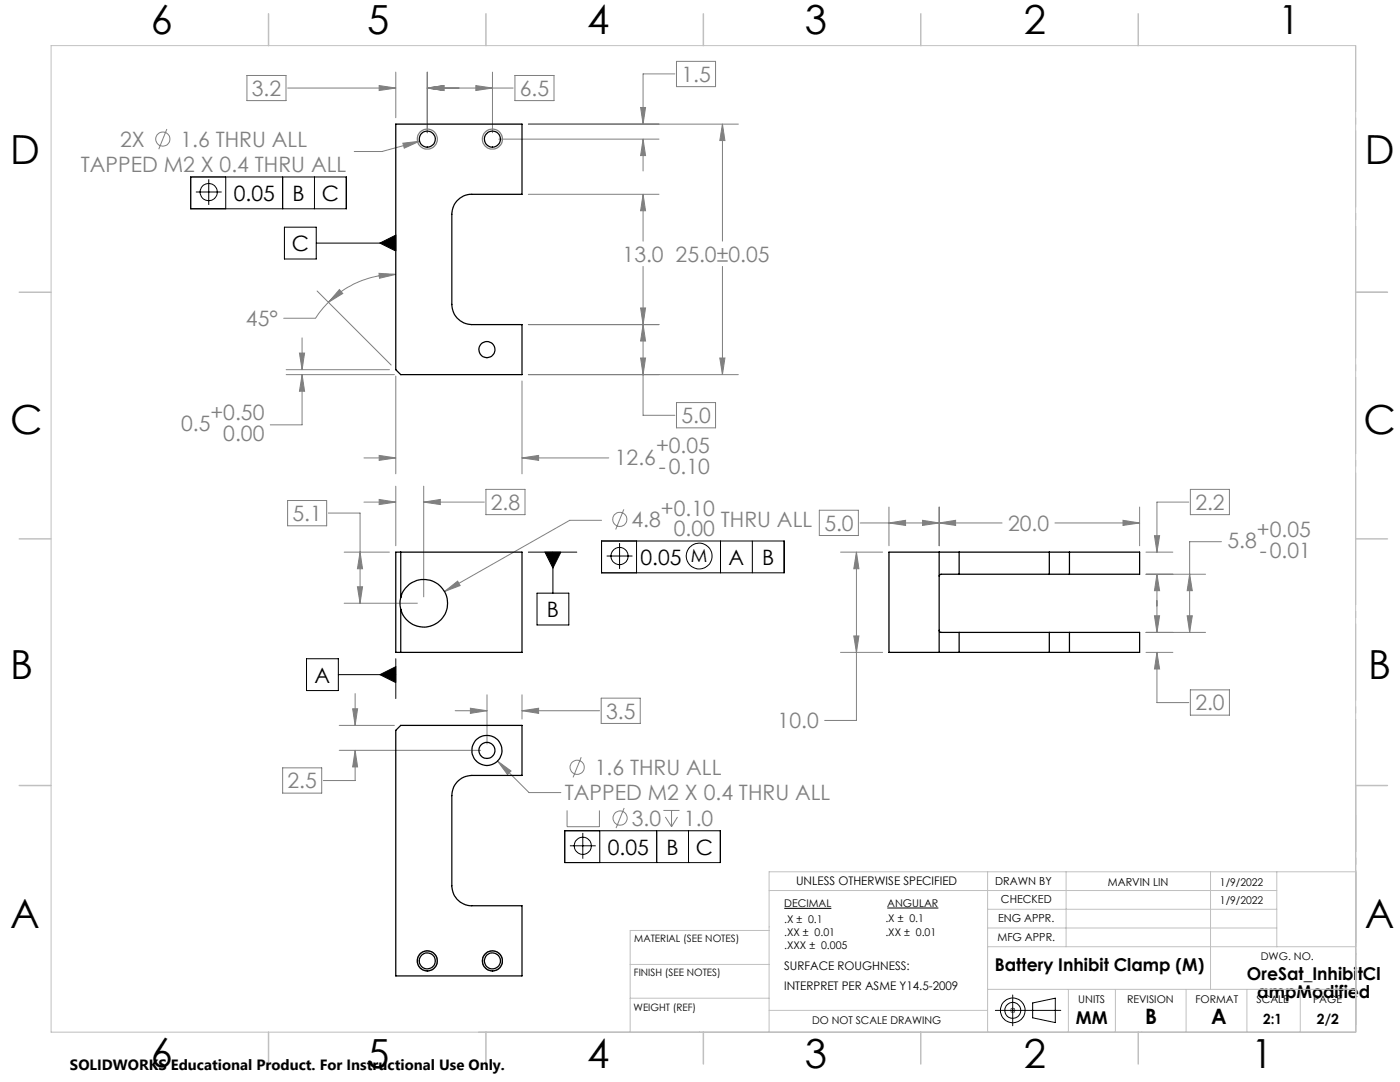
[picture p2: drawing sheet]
<svg xmlns="http://www.w3.org/2000/svg" width="279mm" height="216mm" viewBox="0 0 279 216" stroke-linecap="round" stroke-linejoin="round" font-family="sans-serif">
<g fill="none" stroke="#808080" stroke-width=".2">
<path d="M49.3 15.1h7.8v5h-7.8zM57.4 17.6h21.6M75.7 17.1l3.3 .5-3.3 .5zM79 14.4v9.1M85.3 14.4v12.1M85.3 17.6h17.1M85.3 17.6l3.3-.5v1zM95 17.1l3.3 .5-3.3 .5zM98.3 14.4v12.1M102.8 15.1h7.8v5h-7.8zM134.7 14.7h-6.4v10.1M135 12.2h7.8v5.1h-7.8z"/>
<path d="M33.3 25.8l-1.6 4M80.4 28.6l3.3-.4-3 1.4zM83.7 28.2l-7.5 2h-5.5M99.6 27.8h31.9M105.4 38.8h26.1M105.4 24.8h42M127.8 21.4h1l-.5 3.4zM128.3 38.8l.5 3.3h-1zM128.3 27.8l.5 3.2h-1zM128.3 27.8v6.3M128.3 38.8v9.3M144.2 24.8l.5 3.2h-1z"/>
<path d="M144.2 24.8v23.3M63.3 58.1l14.8 14.7M67.7 57.8l.7 .8-2.9 1.7zM75.6 54.5l3.4 .3-3.3 .7zM79 54.8a18.8 18.8 0 0 0-13.5 5.5M128.3 53.2v29.7h6.4M144.2 53.2v21.6M57.1 74.8h21.6M57.1 73.8h20.6M59.8 70.4h1l-.5 3.4zM60.3 74.8l.5 3.3h-1zM60.3 74.8v10h-6.4"/>
<path d="M60.3 67.4v6.4M65.5 60.3l-1.6 1.9-.9 1.3h-6.4M79 75v19.5M104.2 76v18.5M105.4 64.8h26.1M105.4 74.8h42M127.8 61.5h1l-.5 3.3zM127.8 71.4h1l-.5 3.4zM128.3 64.8l.5 3.3h-1zM143.7 71.4h1l-.5 3.4zM57.4 99.9h7.8v5h-7.8zM72.6 91.4h6.4"/>
<path d="M75.7 99.7l3.3 .5-3.3 .5zM75.7 90.9l3.3 .5-3.3 .5zM79 97v11.9M84.6 97v22.1M97 97.6h7.8v5.1h-7.8zM104.2 91.4h17.3M104.2 91.4l3.3-.5v1zM135 80.3h7.8v5.1h-7.8zM237.6 97.6h7.8v5.1h-7.8zM65.5 102.4h6.4v18M68.7 110.2h9M71.3 117.1h1.1l-.5 3.3z"/>
<path d="M71.9 110.2l.5 3.3h-1.1zM72.6 100.2h6.4M84.6 100.2h12.1M84.6 100.2l3.3-.5v1zM88.7 118l2.6-2 .5 .8zM120.1 103.8h-6.4l-25 14.2M124.5 101.6l-1.6 4.1M163.5 101.8h7.8v5.1h-7.8zM167.7 110.2h8.4M170.9 110.2l.5 3.3h-1zM170.9 110.2v33.6h-6.3M171.7 104.4h28.3"/>
<path d="M177.4 101.2v7.7M177.4 104.4l3.3-.6v1zM184.1 103.8l3.3 .6-3.3 .4zM187.4 101.2v7.7M187.4 104.4l3.3-.6v1zM210.5 104.4h16.9M224.1 103.8l3.3 .6-3.3 .4zM227.4 101.2v7.7M228.7 110.2h5.4M228.7 114.6h11.9M230.4 106.9h1l-.5 3.3zM230.9 114.6l.5 3.3h-1z"/>
<path d="M230.9 114.6v11.6M237.2 100.2h-6.3v10M237.4 114.6l.5 3.3h-1zM243.8 108.1h-6.4v18.1M68.7 120.4h14.6M70.9 138.4v6.3M97.2 138.6v9.8M104.2 138.6v4.9M120 139.3h7.8v5.1h-7.8zM167.7 130.2h8.4M170.4 126.9h1l-.5 3.3zM228.7 126.2h11.9"/>
<path d="M228.7 130.2h5.4M230.4 122.9h1l-.5 3.3zM230.9 130.2l.5 3.3h-1zM230.9 130.2v10h6.3M236.9 122.9h1l-.5 3.3zM237.6 137.7h7.8v5h-7.8zM56.4 153.2h7.8v5.1h-7.8zM67.7 149.7h28.2M67.7 144.7h11M70.4 141.4h1l-.5 3.3zM70.9 149.7v6.1h-6.4M70.9 149.7l.5 3.3h-1z"/>
<path d="M90.8 141.8h6.4M93.9 141.3l3.3 .5-3.3 .5zM99.3 151.9l6.3 6.3h6.3M99.3 151.9l2.7 1.9-.7 .8zM104.2 141.8h15.5M104.2 141.8l3.3-.5v1zM116 151.1l-1.6 4M113.2 161.7v3.3h6.4v-3.3M124.6 161.2l-1.7 4M132.4 161.7h3.2M132.8 163l1.2 2M134 161.7v3.3"/>
<path d="M135.2 163l-1.2 2"/>
<circle cx="32.5" cy="27.8" r="1.42"/>
<circle cx="123.7" cy="103.6" r="1.41"/>
<circle cx="115.2" cy="153.1" r="1.41"/>
<circle cx="123.8" cy="163.2" r="1.41"/>
</g>
<g fill="none" stroke="#000" stroke-width=".2">
<path d="M38.1 35.3h31v6.4h-31zM39.1 38.3h5.1M41.7 35.8v5.1M45 35.3v6.4M56.4 35.3v6.4M62.8 35.3v6.4M56.8 45.3h6.3v6.4h-6.3zM63.1 48.5h15.9M75.8 48.5l3.2-1.6v3.2zM105.4 110.2h9.7M107.2 118.4h6.3v6.3h-6.3zM108.8 110.2h3.1l-1.6 3.1z"/>
<path d="M110.3 110.2v8.2M120.1 107.9h36.4v6.4h-36.4zM121.1 110.9h5.1M123.6 108.4v5.1M127 107.9v6.4M143.8 107.9v6.4M150.1 107.9v6.4M61.2 131.4h6.3v6.4h-6.3zM67.5 134.6h11.5M75.8 134.6l3.2-1.6v3.2zM79 131.4v8M112.7 165.8h31.1v6.3h-31.1z"/>
<path d="M113.7 168.8h5.2M116.3 166.2v5.1M119.7 165.8v6.3M131.1 165.8v6.3M137.4 165.8v6.3M156.5 181.2h9.4M177.1 181.2h10.2M202.1 198.5v6.2M198.6 201.6h13.1M201.8 201.3l.7 .7M202.5 201.3l-.7 .7M206.1 200.1l4.5-.9v4.8l-4.5-.9z"/>
<circle cx="41.6" cy="38.3" r="1.71"/>
<circle cx="123.6" cy="110.9" r="1.71"/>
<circle cx="139.5" cy="111" r="2.57"/>
<circle cx="116.3" cy="168.8" r="1.72"/>
<circle cx="202.1" cy="201.6" r="2.46"/>
<circle cx="202.1" cy="201.6" r="1.58"/>
</g>
<g fill="none" stroke="#c0c0c0" stroke-width=".2">
<path d="M10.2 9.1h260.3v196.9h-260.3zM270.5 58.3h6.4M270.5 156.7h6.4M153.5 177.7h101.3M197.1 174v32M212.8 174v14.9M241.6 174v23.4M254.8 174v14.9M270.5 174h-117v32M125.8 192.4h27.7M125.8 199.2h27.7M153.5 185.7h-27.7v20.3"/>
<path d="M197.1 188.9h73.4M197.1 197.4h73.4M197.1 181.4h57.7M197.1 185.2h57.7M213.2 197.4v8.6M222.6 197.4v8.6M236.7 197.4v8.6M248.8 197.4v8.6M259.5 197.4v8.6M153.5 201.6h43.6M201.6 201.6h1M201.8 201.3l.7 .7"/>
<path d="M202.1 201.1v1M202.5 201.3l-.7 .7"/>
</g>
<g fill="none" stroke="#808080" stroke-width=".25">
<circle cx="85.3" cy="27.8" r="2.01"/>
<circle cx="98.3" cy="27.8" r="2.01"/>
<circle cx="85.3" cy="191.7" r="2"/>
<circle cx="98.3" cy="191.7" r="2"/>
</g>
<path d="M270.6 9.1v49.2M270.6 58.3v49.2M270.6 107.5v49.2M270.6 156.7v49.2" fill="none" stroke="#c0c0c0" stroke-width=".2" stroke-dasharray="15.2 1.3 1.3 1.3" stroke-dashoffset="2.1"/>
<path d="M270.6 173.9v32" fill="none" stroke="#c0c0c0" stroke-width=".2" stroke-dasharray="15.2 1.3 1.3 1.3" stroke-dashoffset="1.2"/>
<g fill="none" stroke="#c0c0c0" stroke-width=".3">
<path d="M53.6 2.8v6.3M97 2.8v6.3M140.4 2.8v6.3M183.8 2.8v6.3M227.2 2.8v6.3M3.8 58.3h6.4M270.5 58.3h6.4M3.8 107.5h6.4M270.5 107.5h6.4M3.8 156.7h6.4M270.5 156.7h6.4M53.6 206v6.3"/>
<path d="M97 206v6.3M140.4 206v6.3M183.8 206v6.3M227.2 206v6.3"/>
</g>
<path d="M75.8 134.6l3.2 1.6v-3.2zM108.8 110.2l1.5 3.1 1.6-3.1z" fill="#000"/>
<path d="M84.6 100.2l3.3-.5v1zM75.7 99.7l3.3 .5-3.3 .5zM88.7 118l3.1-1.2-.5-.8zM71.3 117.1h1.1l-.5 3.3zM71.9 110.2l.5 3.3h-1.1zM128.3 38.8l.5 3.3h-1zM127.8 61.5h1l-.5 3.3zM128.3 64.8l.5 3.3h-1zM127.8 71.4h1l-.5 3.4zM75.6 54.5l3.4 .3-3.3 .7zM67.7 57.8l.7 .8-2.9 1.7zM59.8 70.4h1l-.5 3.4zM60.3 74.8l.5 3.3h-1zM75.7 90.9l3.3 .5-3.3 .5zM104.2 91.4l3.3-.5v1zM75.7 17.1l3.3 .5-3.3 .5zM85.3 17.6l3.3-.5v1zM95 17.1l3.3 .5-3.3 .5zM85.3 17.6l3.3-.5v1zM144.2 24.8l.5 3.2h-1zM143.7 71.4h1l-.5 3.4zM80.4 28.6l.3 1 3-1.4zM128.3 27.8l.5 3.2h-1zM127.8 21.4h1l-.5 3.4zM230.9 114.6l.5 3.3h-1zM230.4 106.9h1l-.5 3.3zM230.4 122.9h1l-.5 3.3zM230.9 130.2l.5 3.3h-1zM237.4 114.6l.5 3.3h-1zM236.9 122.9h1l-.5 3.3zM184.1 103.8l3.3 .6-3.3 .4zM177.4 104.4l3.3-.6v1zM187.4 104.4l3.3-.6v1zM224.1 103.8l3.3 .6-3.3 .4zM170.9 110.2l.5 3.3h-1zM170.4 126.9h1l-.5 3.3zM70.9 149.7l.5 3.3h-1zM70.4 141.4h1l-.5 3.3zM93.9 141.3l3.3 .5-3.3 .5zM104.2 141.8l3.3-.5v1zM99.3 151.9l2 2.7 .7-.8z" fill="#808080"/>
<path d="M75.8 48.5l3.2-1.6v3.2z" fill="#000"/>
<g fill="none" stroke="#000" stroke-width=".25">
<path d="M79 24.8h25.2v14h-10a4 4 0 0 0-4 4v17.9a4 4 0 0 0 4 4.1h10v10h-24.2l-1-1zM79 110.2h25.2v20h-25.2zM80 119.2l-.2 .8 .2 1.6M80 119.2a4.7 4.7 0 0 1 7.3-2.7 4.7 4.7 0 0 1 0 7.8 4.7 4.7 0 0 1-7.3-2.7M80 110.2v9M187.4 110.2h4M187.4 110.2h-10v20h10M187.4 110.2v20M191.4 114.6h-2.3a2.09 2.09 0 0 0-1.6 .2l-.1 .2M191.4 110.2h18M191.4 114.6h18M191.4 110.2v4.4"/>
<path d="M209.4 110.2h4M209.4 114.6h4M209.4 110.2v4.4M213.4 110.2h14v4.4h-14M213.4 110.2v4.4M80 121.6v8.6M187.4 125.8l.1 .1a2.09 2.09 0 0 0 1.6 .3h2.3M187.4 130.2h4M191.4 130.2h18M191.4 126.2h18M191.4 126.2v4M209.4 130.2h4"/>
<path d="M209.4 126.2h4M209.4 126.2v4M213.4 126.2h14v4h-14M213.4 126.2v4M79 145.7l1-1h24.2v10h-10a4 4 0 0 0-4 4.1v17.9a4 4 0 0 0 4 4h10v14h-25.2z"/>
<circle cx="85.3" cy="27.8" r="1.59"/>
<circle cx="98.3" cy="27.7" r="1.6"/>
<circle cx="97.2" cy="69.8" r="1.6"/>
<circle cx="97.2" cy="149.8" r="3"/>
<circle cx="97.2" cy="149.7" r="1.6"/>
<circle cx="85.3" cy="191.7" r="1.59"/>
<circle cx="85.3" cy="191.7" r="2.01"/>
<circle cx="98.3" cy="191.7" r="1.59"/>
<circle cx="98.3" cy="191.7" r="2.01"/>
</g>
<g font-size="8">
<text x="30.1" y="6.8">6</text>
<text x="73.3" y="6.9">5</text>
<text x="117.2" y="6.9">4</text>
<text x="160.6" y="6.9">3</text>
<text x="204.3" y="6.9">2</text>
<text x="255.1" y="6.9">1</text>
<text x="2.1" y="32.7">D</text>
<text x="272.4" y="32.7">D</text>
<text x="2.1" y="86.5">C</text>
<text x="272.1" y="86.5">C</text>
<text x="2.1" y="135.6">B</text>
<text x="273.1" y="135.6">B</text>
<text x="2.1" y="185.1">A</text>
<text x="272.4" y="185.1">A</text>
<text x="30.1" y="212.9">6</text>
<text x="73.3" y="213">5</text>
<text x="117.2" y="213">4</text>
<text x="160.6" y="213">3</text>
<text x="204.3" y="213">2</text>
<text x="249.7" y="213">1</text>
</g>
<g font-size="4.2" fill="#808080">
<text x="136" y="16.3">1.5</text>
<text x="50.3" y="19.2">3.2</text>
<text x="103.7" y="19.2">6.5</text>
<text x="24" y="29.3">2X</text>
<text x="36" y="29.3">1.6 THRU ALL</text>
<text x="16.1" y="34.4">TAPPED M2 X 0.4 THRU ALL</text>
<text x="124.3" y="52.2">13.0 25.0±0.05</text>
<text x="49.1" y="65.1">45°</text>
<text x="42" y="83.8">+0.50</text>
<text x="36.1" y="86.1">0.5</text>
<text x="44.6" y="87.9">0.00</text>
<text x="136" y="84.4">5.0</text>
<text x="122.7" y="92.7">12.6</text>
<text x="130.9" y="90.4">+0.05</text>
<text x="131.5" y="94.5">-0.10</text>
<text x="98" y="101.8">2.8</text>
<text x="238.6" y="101.8">2.2</text>
<text x="58.4" y="104">5.1</text>
<text x="126" y="105.2">4.8</text>
<text x="131.9" y="102.9">+0.10</text>
<text x="134.5" y="107">0.00</text>
<text x="143.9" y="105.2">THRU ALL</text>
<text x="164.5" y="105.9">5.0</text>
<text x="201.2" y="105.9">20.0</text>
<text x="250.8" y="107.1">+0.05</text>
<text x="245" y="109.4">5.8</text>
<text x="251.4" y="111.3">-0.01</text>
<text x="121" y="143.4">3.5</text>
<text x="238.6" y="141.8">2.0</text>
<text x="155.2" y="145.3">10.0</text>
<text x="118.7" y="154.6">1.6 THRU ALL</text>
<text x="57.4" y="157.3">2.5</text>
<text x="112.7" y="159.7">TAPPED M2 X 0.4 THRU ALL</text>
<text x="126.1" y="164.8">3.0</text>
<text x="136.5" y="164.8">1.0</text>
</g>
<g font-size="4.2">
<text x="46.6" y="40.1">0.05</text>
<text x="58.4" y="40.1">B</text>
<text x="64.2" y="40.1">C</text>
<text x="58.2" y="50.1">C</text>
<text x="127.8" y="112.7">0.05</text>
<text x="145.4" y="112.7">A</text>
<text x="152.1" y="112.7">B</text>
<text x="109.1" y="123.1">B</text>
<text x="62.8" y="136.2">A</text>
<text x="121.3" y="170.5">0.05</text>
<text x="133" y="170.5">B</text>
<text x="138.9" y="170.5">C</text>
<text x="228.5" y="204.4">B</text>
<text x="241.7" y="204.4">A</text>
</g>
<text font-size="3.6" x="137.9" y="112.2">M</text>
<g font-size="3.5">
<text x="198.5" y="193.7">Battery Inhibit Clamp (M)</text>
<text x="248.9" y="195.6">OreSat_InhibitCl</text>
<text x="250.9" y="199.2">ampModified</text>
<text x="214.7" y="204.4">MM</text>
</g>
<text font-size="3" x="14" y="213.5">SOLIDWORKS Educational Product. For Instructional Use Only.</text>
<g font-size="2.8">
<text x="252.1" y="204.4">2:1</text>
<text x="262.8" y="204.4">2/2</text>
</g>
<g font-size="2.4">
<text x="158.9" y="176.6">UNLESS OTHERWISE SPECIFIED</text>
<text x="156.5" y="193.7">SURFACE ROUGHNESS:</text>
<text x="156.5" y="197.6">INTERPRET PER ASME Y14.5-2009</text>
</g>
<g font-size="2.2">
<text x="198.6" y="176.6">DRAWN BY</text>
<text x="221.1" y="176.7">MARVIN LIN</text>
<text x="199.2" y="184">ENG APPR.</text>
<text x="199.8" y="180.2">CHECKED</text>
<text x="199.1" y="187.8">MFG APPR.</text>
</g>
<g font-size="2.1">
<text x="243.5" y="176.8">1/9/2022</text>
<text x="156.5" y="184.1">.X ± 0.1</text>
<text x="156.5" y="181">DECIMAL</text>
<text x="176.7" y="184.1">.X ± 0.1</text>
<text x="177.1" y="181">ANGULAR</text>
<text x="243.5" y="180.5">1/9/2022</text>
<text x="156.5" y="189.3">.XXX ± 0.005</text>
<text x="156.5" y="186.8">.XX ± 0.01</text>
<text x="176.7" y="186.7">.XX ± 0.01</text>
<text x="251.6" y="191.5">DWG. NO.</text>
<text x="215.2" y="200.1">UNITS</text>
<text x="224.9" y="200.1">REVISION</text>
<text x="238.6" y="200.1">FORMAT</text>
<text x="250.8" y="200.1">SCALE</text>
<text x="262" y="200.1">PAGE</text>
<text x="162.1" y="204.4">DO NOT SCALE DRAWING</text>
</g>
<g font-size="2">
<text x="126.6" y="187.9">MATERIAL (SEE NOTES)</text>
<text x="126.5" y="194.7">FINISH (SEE NOTES)</text>
<text x="126.4" y="201.7">WEIGHT (REF)</text>
</g>
</svg>
